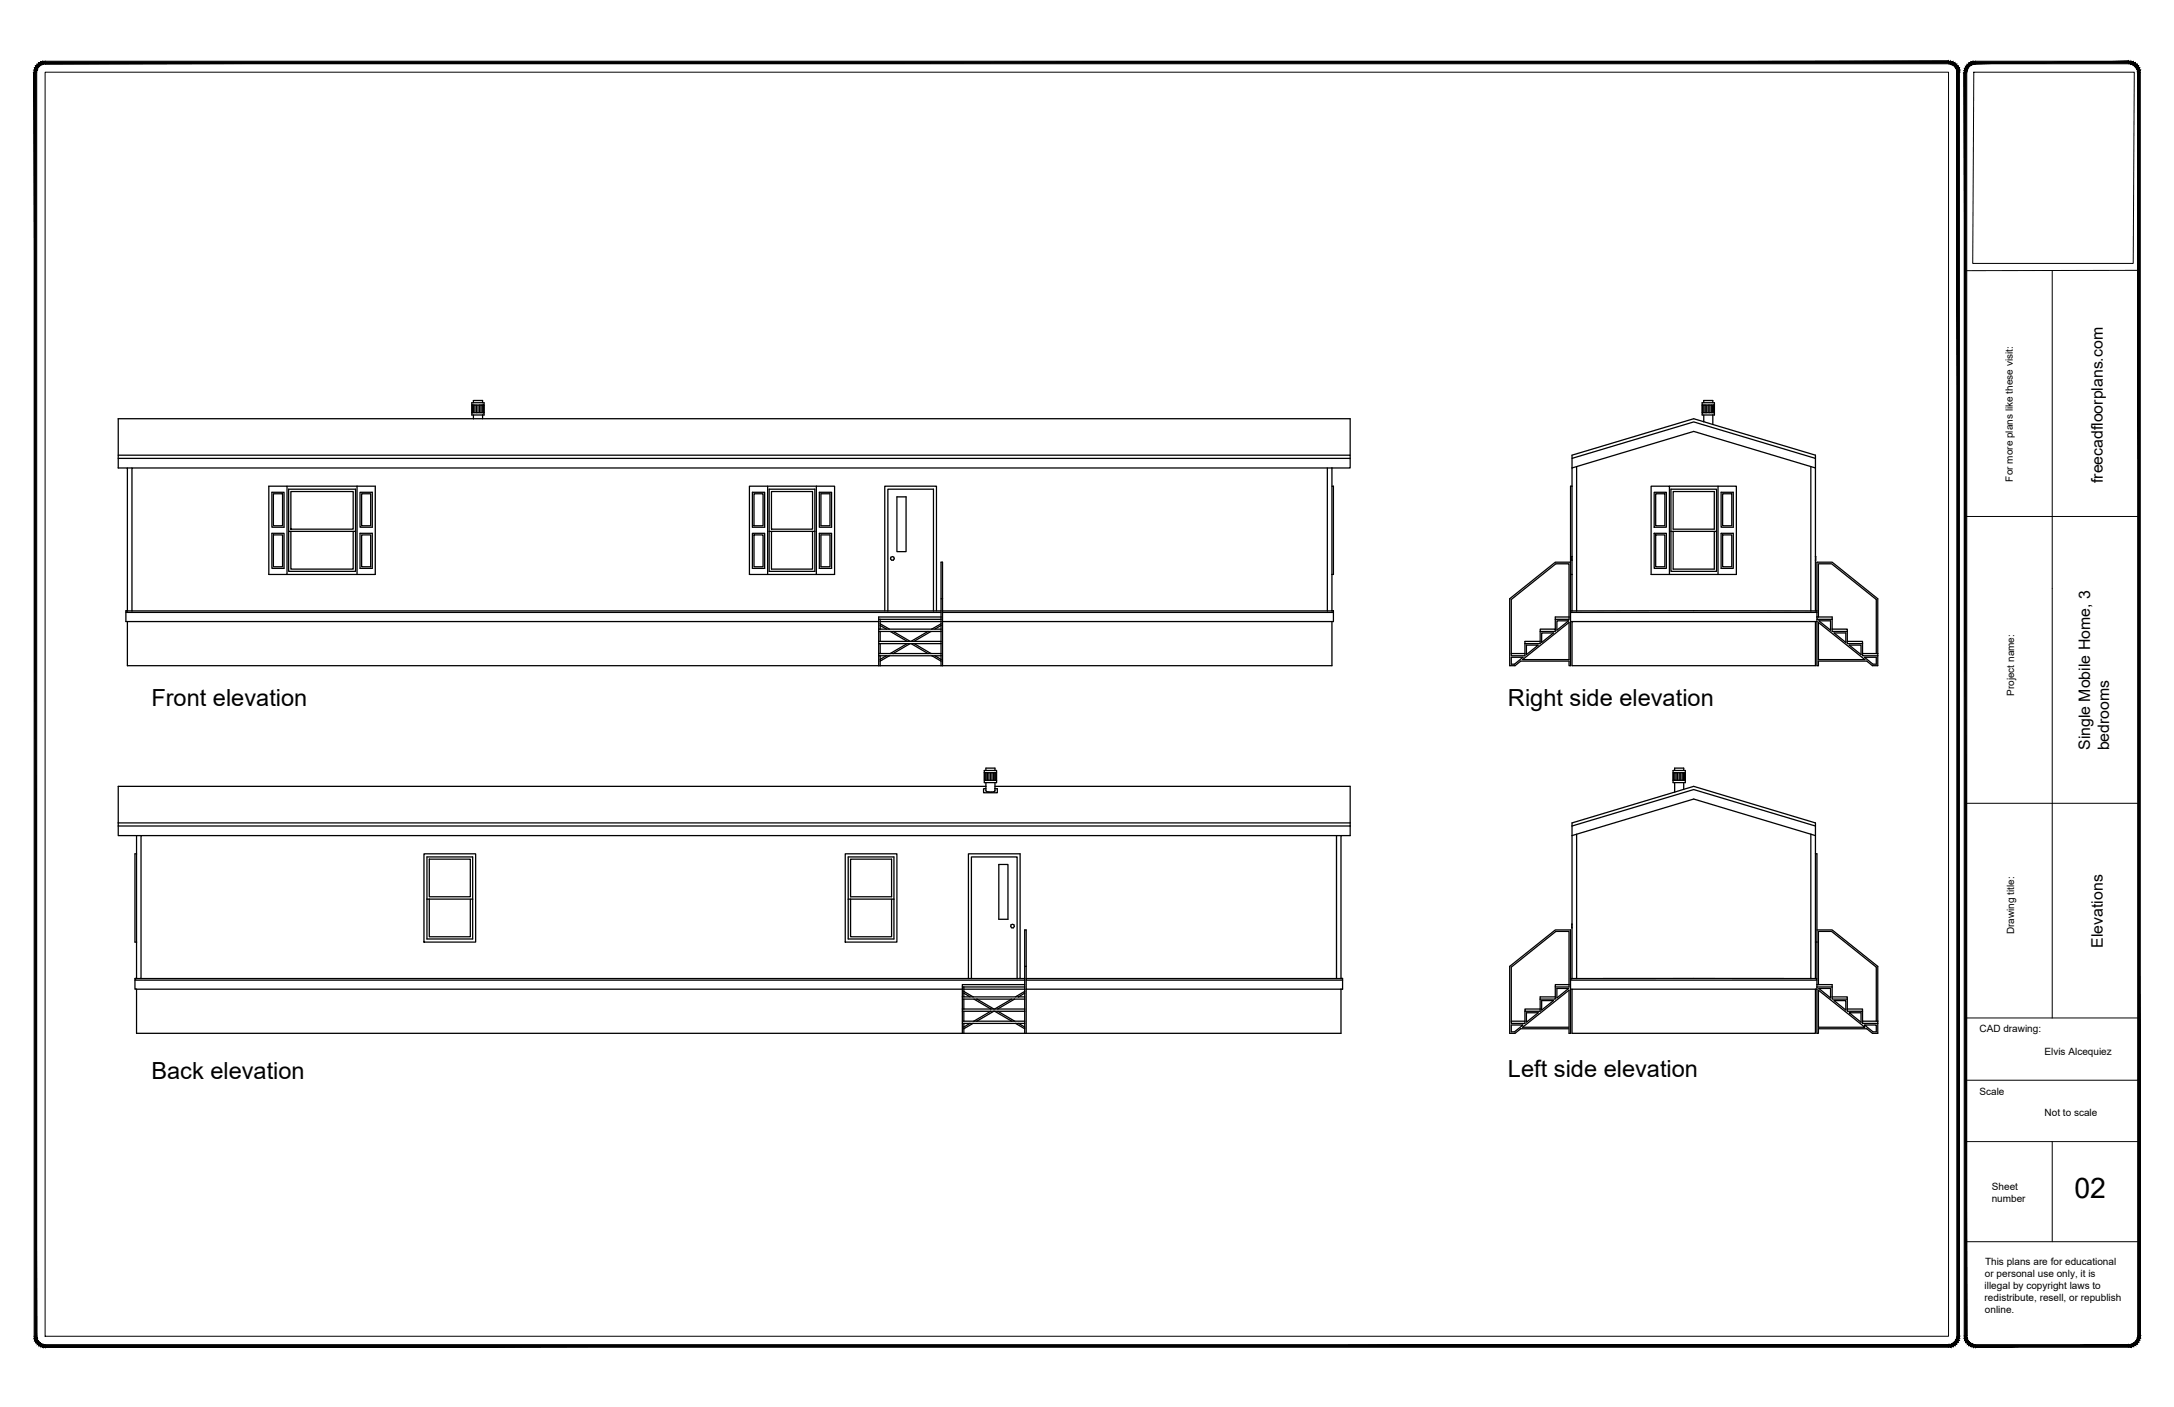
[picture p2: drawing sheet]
<svg xmlns="http://www.w3.org/2000/svg" width="432mm" height="279mm" viewBox="0 0 432 279" stroke-linecap="round" stroke-linejoin="round" font-family="sans-serif">
<!-- layer: Edges -->
<g fill="none" stroke="#000" stroke-width=".25">
<path d="M94 80v-.5h1.8v.5M338.4 80v-.5h1.8v.5M23.5 91v-.6h244.7v2.5h-3.7M25.3 92.9h.9M53.4 96.5h3.6v17.6h-3.6zM54 97.8h2.4v6.9h-2.4zM54.3 98.1h1.8v6.3h-1.8zM57 96.5h17.5v17.6h-17.5M57.8 97.6h12.4v7.5h-12.4zM70.9 96.5v17.6M71.5 97.8h2.4v6.9h-2.4zM71.8 98.1h1.8v6.3h-1.8z"/>
<path d="M93.7 80.4v1.5M93.8 80.4l-.1-.4h2.4v.4h-.1M93.8 81.9l-.1 .5h2.1M93.8 80.4h.5M93.8 81.9h.1M93.8 80.4v1.5M93.9 81.9h.7M93.9 80.4v1.5M94 83.1h174.2v7.3M94 82.4v.7M94 83.1h-70.5v7.3M94.1 80.4v1.5"/>
<path d="M94.3 80.4h1M94.3 80.4v1.5M94.6 81.9h.3M94.6 80.4v1.5M94.9 81.9h.6M94.9 80.4v1.5M95.3 80.4h.7M95.3 80.4v1.5M95.5 81.9h.6M95.5 80.4v1.5M95.8 80.4v1.5M95.8 82.4v.7"/>
<path d="M96 80.4v1.5M96.1 81.9v.5h-.3M96.1 80.4v1.5M149.4 97.8h2.5v6.9h-2.5zM149.8 98.1h1.8v6.3h-1.8zM152.5 96.5h9.6M152.8 97.1h9v16.4h-9zM153.2 97.6h8.2v7.5h-8.2zM162.1 96.5h3.7v17.6h-16.9v-17.6h3.6v17.6M162.1 96.5v17.6M162.7 97.8h2.5v6.9h-2.5zM163.1 98.1h1.8v6.3h-1.8z"/>
<path d="M178.1 98.7h1.9v10.8h-1.9zM263.6 92.9h-237.4v28.4M264.5 92.9h-.9v28.4M264.5 96.5h.3v17.6h-.3zM264.5 92.9v3.6M268.2 91h-244.7v1.9h1.8v28.4M312.2 92.9v-1.9l24.2-7.2 24.2 7.2v1.9M312.2 92.9l24.2-7.2 24.2 7.2M312.2 96.5h-.3v15.1M312.2 92.9v28.4M313.1 92.7v28.6M328.6 97.8h2.4v6.9h-2.4z"/>
<path d="M328.9 98.1h1.8v6.3h-1.8zM331.6 96.5h9.6M332.3 97.6h8.2v7.5h-8.2zM338.1 80.4v1.5M338.1 80.4v-.4h2.4v1.9M338.1 80.4h.3M338.3 81.9h-.2v.5h2.1M338.3 81.9h.7M338.3 80.4v1.5M338.4 83.7l-2-.6-24.2 7.3v.6M338.4 82.4v1.3M338.4 83.7l1.8 .6"/>
<path d="M338.4 80.4h.3M338.4 80.4v1.5M338.7 80.4h.6M338.7 80.4v1.5M339 81.9h.6M339 80.4v1.5M339.3 80.4h.6M339.3 80.4v1.5M339.6 81.9h.9v.5h-.3M339.6 80.4v1.5M339.9 80.4h.4M339.9 80.4v1.5"/>
<path d="M340.2 80.4v1.5M340.2 84.3l20.4 6.1v.6M340.2 82.4v1.9M340.3 80.4h.2M340.3 80.4v1.5M340.5 80.4v1.5M341.8 97.8h2.5v6.9h-2.5zM342.1 98.1h1.9v6.3h-1.9zM359.7 92.7v28.6M360.6 92.9v28.4M54 105.9h2.4v7h-2.4zM54.3 106.2h1.8v6.4h-1.8z"/>
<path d="M57.3 105.5v8h13.3v-8M57.3 105.5h.5v7.5h12.4v-7.5h.4M57.3 105.5v-8.4h13.3v8.4M57.8 105.5h12.4M71.5 105.9h2.4v7h-2.4zM71.8 106.2h1.8v6.4h-1.8zM149.4 105.9h2.5v7h-2.5zM149.8 106.2h1.8v6.4h-1.8zM152.8 105.5h.4M161.4 105.5h-8.2v7.5h8.2v-7.5h.4M162.7 105.9h2.5v7h-2.5zM163.1 106.2h1.8v6.4h-1.8z"/>
<path d="M176.9 110.7l.3-.2 .3 .1 .1 .4-.2 .2h-.3l-.2-.2zM186.9 118.9h.3M264.5 114.1v7.2M311.9 111.6h-3l-9 7.3v13.3h1l1.1-.9h9.6v.9h.3v-8.8M311.9 111.6v9.7M311.9 114.1h.3M312.2 110.5v.7M328.6 105.9h2.4v7h-2.4zM328.9 106.2h1.8v6.4h-1.8zM331.6 114.1v-17.6h-3.7v17.6h17v-17.6h-3.7v17.6M331.9 105.5v8h9v-8M331.9 105.5v-8.4h9v8.4"/>
<path d="M331.9 105.5h.4M332.3 105.5h8.6M332.3 105.5v7.5h8.2v-7.5M341.8 105.9h2.5v7h-2.5zM342.1 106.2h1.9v6.4h-1.9zM360.6 110.5v.7M25 121.3h1.2M25 121.6h161.9M25.3 121.3h-.3v2.1h149.5M25.3 123.4v8.8h239.2v-8.8M25.3 121.3h.1M26.2 121.3h150.1"/>
<path d="M174.5 127.8v2.4M174.5 123h12.4M174.5 130.2v2M174.5 130.2h10.6M174.5 127.4h.3M174.5 129.8h2.9M174.5 127.8h6.3M174.5 125.4h.3M174.5 124.9h.3M174.8 127.4h6.1M174.8 125.4h9.5M174.8 124.9h10.3"/>
<path d="M174.8 123.4h12.1M174.8 123v1.9M174.8 125.4v2M174.8 127.8v2M174.8 130.2v2M174.8 123.9l1.9 1M174.8 124.2l1.3 .7M175.7 121.3v-24.8h10.3v24.8M176 130.2l-1.2 .7M176.3 121.3v-24.2h9.1v24.2M176.3 121.3h9.1M176.6 130.2l-1.8 1.1"/>
<path d="M176.8 125.4l3.4 2M177.4 129.8h7.5M177.4 125.4l3.4 2M180.2 127.8l-3.4 2M180.8 127.8h.8M180.8 127.8l-3.4 2M180.9 127.4h6M181 127.8l3.3 2M181.6 127.8l3.3 2M181.6 127.8h5.3M184.3 125.4h2.6M184.3 125.4l-3.4 2"/>
<path d="M184.9 125.4l-3.4 2M184.9 129.8h2M185.1 124.9h1.8M185.1 130.2h1.8M185.1 130.2l1.8 1.1M185.4 121.3h1.5M185.7 130.2l1.2 .7M186.9 121.3v1.2M186.9 121.3v-9.7h.3v20.6M186.9 122.5h-12.4v5.3M186.9 122.5v9.7M186.9 123.9l-1.8 1"/>
<path d="M186.9 124.2l-1.2 .7M187.2 121.3h76.4M263.6 121.3h1.2M264.5 121.3h.3M264.8 121.3v.3h-77.6M264.8 121.6v1.8h-77.6M300.2 130.5h2.3l-1.7 1.4h-.6zM300.2 129.8h2.7M302.4 131l9.2-7.4v7.4zM303.2 128.1h2.3l-2.3 1.9zM305.9 124.9h3v.5h-3zM305.9 125.4v2.4h-3"/>
<path d="M305.9 127.4h-3v2.8h-2.7v-.4M306.2 125.7h2.4l-2.4 1.9zM309.2 123.3h2.4l-2.4 1.8zM311.6 122.5v-10.5h-2.6l-8.8 7v10.8M311.6 122.5v.5h-2.7M311.6 122.5h-2.7v2.4M311.9 123.4h.3M311.9 121.6h49M312.2 123.4h48.4v8.8h-48.4zM312.2 121.3h-.3v2.1M312.2 121.3h48.7M360.6 123.4h.3"/>
<path d="M360.9 122.5v.5h3M360.9 122.5v-10.9h3l9.1 7.3v13.3h-1.1l-1.1-.9h-9.6v.9h-.3v-9.2M360.9 122.5h3v2.9h3M361.2 122.5v-10.5h2.6l8.9 7v10.8M361.2 123.6l9.2 7.4h-9.2zM361.3 123.3h2.3v1.8zM363.9 124.9h3v.5M364.3 125.7h2.3v1.9zM366.9 127.4h3v.4M366.9 125.4v2.4h3M367.3 128.1h2.3v1.9zM369.9 129.8v.4h3.1"/>
<path d="M369.9 129.8h3.1M369.9 127.8v2M370.3 130.5h2.4v1.4h-.7zM195.5 153.4h.2M195.5 154.9v.5h.3M195.5 154.9h.2M195.5 153.4v1.5M195.7 153.4h.4M195.7 154.9h1M195.7 153.4v1.5M195.8 156.2v.8a1.75 1.75 0 0 0 1.8 .1v-.5M195.8 156.6h-.4v.8h2.7v-.8h-.5"/>
<path d="M195.8 156.2h-172.3v7.2M195.8 153v-.5h1.8v.5M195.8 155.4v.8M195.9 153.4v1.5M196.1 153.4h.6M196.1 153.4v1.5M196.4 153.4v1.5M196.7 154.9h.6M196.7 153.4h.6M196.7 153.4v1.5M197 153.4v1.5M197.3 153.4h.5"/>
<path d="M197.3 154.9h.6M197.3 153.4v1.5M197.6 153.4v1.5M197.6 156.2h70.6v9.7h-1.9v28.4M197.6 153h.3v.4h-.1M197.6 155.4v1.2M197.6 153h-2.1v1.9M197.8 153.4v1.5M197.9 153.4v1.5M197.9 153.4v2h-2.1M332.3 154.9h.2M332.3 153.4v2h.3"/>
<path d="M332.3 153.4v1.5M332.5 153.4h.4M332.5 153.4h-.2v-.4h2.4v.4h-.3M332.5 154.9h1.9M332.5 153.4v1.5M332.6 153v-.5h1.8v.5M332.6 155.4v1.9M332.7 153.4v1.5M332.9 153.4h1.5M332.9 153.4v1.5M333.2 153.4v1.5M333.5 153.4v1.5"/>
<path d="M333.8 153.4v1.5M334.1 153.4v1.5M334.4 154.9h.3M334.4 153.4v1.5M334.4 155.4v1.3M334.6 153.4v1.5M334.7 154.9h.1M334.7 153.4v1.5M334.7 153.4v2h-2.1M23.5 163.4v.6h244.7M23.5 164v1.9h3.6M23.5 163.4h244.7"/>
<path d="M27.1 165.9v21.2M27.1 165.9h.9M27.1 169.6h-.3v17.5h.3M84.2 169.6h10.3v17.5h-10.3zM84.8 170.2h9.1v16.3h-9.1zM84.8 178.5h.5M85.3 178.5v7.5h8.1v-7.5M85.3 170.6h8.1v7.5h-8.1zM85.3 178.5h8.6M167.9 169.6h10.2v17.5h-10.2zM168.5 170.2h9.1v16.3h-9.1zM168.5 178.5h.4"/>
<path d="M168.9 178.5v7.5h8.2v-7.5M168.9 170.6h8.2v7.5h-8.2zM168.9 178.5h8.7M198.4 171.7h1.8v10.8h-1.8zM265.5 165.9h-237.5v28.4h-.9M266.3 165.9h-.8v28.4h-61.7M312.2 164l24.2-7.2 24.2 7.2M312.2 165.9l24.2-7.2 24.2 7.2M313.1 165.7v28.6M359.7 165.7v28.6M360.6 169.6h.3v17.5h-.3zM360.6 169.6v-6.2l-24.2-7.2-24.2 7.2v30.9"/>
<path d="M26.8 194.6v1.8h.3M26.8 194.3h.3M27.1 194.3h-.3v.3h176.7M27.1 196.4v8.8h239.2v-8.8M27.1 196.4h164M27.1 187.1v7.2M28 194.3h164.3v-24.7h10.3v24.7h-.6M191.1 198h.3M191.1 196v2.4M191.4 198.4h-.3v2M191.4 198h1.9M191.4 198.4h2.6"/>
<path d="M191.4 196.4h12.1M191.4 196.9l1.9 1.1M191.4 197.2l1.3 .8M191.4 196h12.1M191.4 196v2M191.4 198.4v2M192.3 194.3h9.7M192.9 194.3v-24.1h9.1v24.1M193.3 198h9M193.4 198.4l3.4 2M194 198.4h7.5M194 198.4l3.4 2"/>
<path d="M200.8 183.7l.3-.2 .3 .1 .1 .4-.2 .2h-.3l-.2-.2zM200.9 198.4l-3.3 2M201.5 198.4l-3.4 2M201.5 198.4h2M202.3 198h1.2M202.6 194.3h.9M203.5 195.5h-12.4v.5h.3M203.5 194.6v1.4M203.5 194.3v-9.6h.3v9.6M203.5 197.2l-1.2 .8M203.5 196.9l-1.8 1.1M203.5 194.3v.3"/>
<path d="M203.5 196v9.2M203.5 191.9h.3M203.8 194.3v.3h62.9M203.8 194.6v10.6M265.5 194.3h1.2M266.3 194.3h.4v2.1h-62.9M266.3 194.3h.1M306.2 198.7h2.4l-2.4 1.9zM308.9 198h-3v2.8h-3v-.4h3M308.9 198v.4h-3M308.9 195.5h2.7v.5h-2.7zM308.9 196v2"/>
<path d="M309.2 196.3h2.4l-2.4 1.9zM311.6 195.5v-10.5h-2.6l-8.8 7.1v10.7M311.9 194.3v-9.6h-3l-9 7.2v13.3h1l1.1-.9h9.6v.9h.3v-10.6M311.9 196.4h.3M312.2 196.4h48.4v8.8h-48.4zM312.2 194.3h-.3v.3h49v-.3h-.3M312.2 183.5v.7M312.2 194.3h48.4M360.6 187.1v7.2M360.6 196.4h.3M360.9 184.7h3l9.1 7.2v13.3h-1.1l-1.1-.9h-9.6v.9h-.3v-10.6M360.9 187.1v7.2"/>
<path d="M360.9 195.5h3v2.5M360.9 196h3M361.2 196.6l9.2 7.4h-9.2zM361.2 195.5v-10.5h2.6l8.9 7.1v10.7M361.3 196.3h2.3v1.9zM363.9 198v.4h3M363.9 198h3v.4M364.3 198.7h2.3v1.9zM366.9 198.4v2M191.1 200.4v.4h.3M191.1 200.8v4.4M191.1 202.8h9.8"/>
<path d="M191.1 200.4h5.7M191.1 203.2h10.6M191.4 200.8v2M191.4 203.2v2M191.4 200.8h6.2M192.6 203.2l-1.2 .7M193.3 203.2l-1.9 1.1M196.8 200.8l-3.4 2M196.8 200.4h6.7M197.4 200.8l-3.4 2M197.6 200.8h5.9M197.6 200.8l3.3 2"/>
<path d="M198.2 200.8l3.3 2M200.9 202.8h2.6M201.7 203.2h1.8M201.7 203.2l1.8 1.1M202.3 203.2l1.2 .7M300.2 203.5h2.3l-1.7 1.4h-.6zM300.2 202.8h2.7M302.4 204l9.2-7.4v7.4zM302.9 200.8v2.4h-2.7v-.4M303.2 201.1h2.3l-2.3 1.9zM366.9 200.4v.4h3v2.4h3.1M366.9 200.4h3v.4"/>
<path d="M367.3 201.1h2.3v1.9zM369.9 202.8h3.1M370.3 203.5h2.4v1.4h-.7z"/>
</g>
<!-- layer: SHEET$0$MARCO -->
<g fill="#000" stroke="#000" stroke-width=".2">
<path d="M6.8 14.3l.5 251.1v-251.1zM6.8 14.3l.5 251.1h-.5z"/>
<path d="M8.6 12.2h.4v.5zM8.6 12.2v.5h.4zM8.1 12.3l.5-.1v.5zM8.1 12.3l.2 .5 .3-.1zM7.8 12.5l.3-.2 .2 .5zM7.8 12.5l.3 .4 .2-.1zM7.4 12.8l.4-.3 .3 .4zM7.4 12.8l.4 .4 .3-.3zM7.4 12.8l.4 .4-.6-.1zM7.2 13.1l.4 .3 .2-.2zM7.2 13.1l.4 .3-.7 .1zM6.9 13.5l.5 .2 .2-.3zM6.9 13.5l.5 .2-.6 .2zM6.8 13.9l.5 .1 .1-.3zM6.8 13.9l.5 .1-.5 .3zM6.8 14.3h.5v-.3z"/>
<path d="M9 12.7h378v-.5zM9 12.2h378l-378 .5z"/>
<path d="M388.7 14.4l.5-.4 .1 .4zM388.7 14.1v.3l.5-.4zM389.1 13.5l.1 .5-.5 .1zM388.6 13.7l.1 .4 .4-.6zM388.9 13.2l.2 .3-.5 .2zM388.4 13.4l.2 .3 .3-.5zM388.6 12.8l.3 .4-.5 .2zM388.6 12.8l-.4 .4 .2 .2zM388.3 12.5l.3 .3-.4 .4zM388.3 12.5l-.3 .5 .2 .2zM387.9 12.3l.4 .2-.3 .5zM387.9 12.3l-.2 .5 .3 .2zM387.5 12.2l.4 .1-.2 .5zM387.5 12.2l-.1 .5 .3 .1zM387 12.2h.5l-.1 .5zM387 12.2v.5h.4z"/>
<path d="M392 12.2h.4v.5zM392 12.2v.5h.4zM391.5 12.3l.5-.1v.5zM391.5 12.3l.2 .5 .3-.1zM391.1 12.5l.4-.2 .2 .5zM391.1 12.5l.3 .5 .3-.2zM390.8 12.8l.3-.3 .3 .5zM390.8 12.8l.3 .4 .3-.2zM390.8 12.8l.3 .4h-.6zM390.5 13.2l.4 .2 .2-.2zM390.5 13.2l.4 .2-.6 .2zM390.3 13.6l.5 .1 .1-.3zM390.3 13.6l.5 .1-.6 .3zM390.2 14l.5 .1 .1-.4zM390.2 14l.5 .1-.6 .3zM390.1 14.4h.5l.1-.3z"/>
<path d="M392.4 12.2v.5l30.4-.5zM392.4 12.7l30.4-.5v.5z"/>
<path d="M424.6 14.4l.5-.4v.4zM424.5 14.1l.1 .3 .5-.4zM424.9 13.6l.2 .4-.6 .1zM424.5 13.7v.4l.4-.5zM424.7 13.2l.2 .4-.4 .1zM424.3 13.4l.2 .3 .2-.5zM424.4 12.8l.3 .4-.4 .2zM424.4 12.8l-.3 .4 .2 .2zM424.1 12.5l.3 .3-.3 .4zM424.1 12.5l-.3 .5 .3 .2zM423.7 12.3l.4 .2-.3 .5zM423.7 12.3l-.2 .5 .3 .2zM423.3 12.2l.4 .1-.2 .5zM423.3 12.2l-.1 .5 .3 .1zM422.8 12.2h.5l-.1 .5zM422.8 12.2v.5h.4z"/>
<path d="M424.6 14.4l.5 250.9v-250.9zM424.6 14.4l.5 250.9h-.5z"/>
<path d="M6.8 265.4h.5l-.5 .4zM6.8 265.8l.5-.1v-.3zM6.8 265.8l.5-.1-.4 .5zM7.3 265.7l-.4 .5 .5-.2zM6.9 266.2l.5-.2-.2 .6zM7.4 266l-.2 .6 .4-.3zM7.2 266.6l.4-.3-.2 .6zM7.6 266.3l-.2 .6 .4-.3zM7.4 266.9l.4-.3v.6zM7.8 266.6v.6l.3-.5zM8.1 266.7v.7l-.3-.2zM8.1 266.7v.7l.2-.5zM8.3 266.9l.3 .6-.5-.1zM8.3 266.9l.3 .6v-.5zM8.6 267l.4 .5h-.4zM8.6 267l.4 .5v-.5z"/>
<path d="M9 267v.5l378-.5zM9 267.5l378-.5v.5z"/>
<path d="M387 267l.4 .5h-.4zM387 267l.4 .5-.1-.5zM387.3 267l.5 .4-.4 .1zM387.3 267l.5 .4-.1-.5zM387.7 266.9l.5 .3-.4 .2zM387.7 266.9l.5 .3-.3-.5zM387.9 266.7l.6 .2-.3 .3zM387.9 266.7l.6 .2-.3-.4zM388.2 266.5l.6 .1-.3 .3zM388.4 266.3l-.2 .2 .6 .1zM388.4 266.3l.6-.1-.2 .4zM388.5 266l-.1 .3 .6-.1zM388.5 266l.6-.2-.1 .4zM388.6 265.7l-.1 .3 .6-.2zM388.6 265.7l.6-.3-.1 .4zM388.7 265.4l-.1 .3 .6-.3z"/>
<path d="M388.7 14.3v251.1h.5zM388.7 14.3h.5v251.1z"/>
<path d="M390.1 265.3h.5l-.4 .4zM390.2 265.7l.5-.1-.1-.3zM390.2 265.7l.5-.1-.4 .6zM390.7 265.6l-.4 .6 .5-.3zM390.3 266.2l.5-.3-.3 .6zM390.8 265.9l-.3 .6 .4-.2zM390.5 266.5l.4-.2-.1 .6zM390.9 266.3l-.1 .6 .3-.4zM390.8 266.9l.3-.4v.7zM391.1 266.5v.7l.3-.5zM391.4 266.7l.1 .7-.4-.2zM391.4 266.7l.1 .7 .2-.5zM391.7 266.9l.3 .6-.5-.1zM391.7 266.9l.3 .6v-.5zM392 267l.4 .5h-.4zM392 267l.4 .5v-.5z"/>
<path d="M390.1 14.4v250.9h.5zM390.1 14.4h.5v250.9z"/>
<path d="M422.8 267l.5 .5h-.5zM422.8 267l.5 .5-.1-.5zM423.2 267l.5 .4-.4 .1zM423.2 267l.5 .4-.2-.5zM423.5 266.9l.6 .3-.4 .2zM423.5 266.9l.6 .3-.3-.5zM423.8 266.7l.6 .2-.3 .3zM423.8 266.7l.6 .2-.3-.4zM424.1 266.5h.6l-.3 .4zM424.3 266.3l-.2 .2h.6zM424.3 266.3l.6-.1-.2 .3zM424.5 265.9l-.2 .4 .6-.1zM424.5 265.9l.6-.2-.2 .5zM424.5 265.6v.3l.6-.2zM424.5 265.6l.6-.3v.4zM424.6 265.3l-.1 .3 .6-.3z"/>
<path d="M392.4 267.5h30.4v-.5zM392.4 267h30.4l-30.4 .5z"/>
</g>
<!-- layer: guia glp -->
<path d="M9 14.3h378v251.1h-378z" fill="none" stroke="#000" stroke-width=".2"/>
<!-- layer: 200 -->
<path d="M392 14.3h31.9l-.2 38h-31.9zM407.6 53.7v148.4M424.8 53.7h-34.4M390.4 102.6h34.4M390.4 159.5h34.4M390.4 202.1h34.4M390.4 214.5h34.4M390.4 226.7h34.4M407.6 226.7v19.9M390.4 246.6h34.4" fill="none" stroke="#000" stroke-width=".2"/>
<text font-size="5.6" x="412" y="237.8">02</text>
<g font-size="4.7">
<text x="30.1" y="140.2">Front elevation</text>
<text x="299.5" y="140.2">Right side elevation</text>
<text x="30.1" y="214.3">Back elevation</text>
<text x="299.5" y="213.8">Left side elevation</text>
</g>
<g font-size="3.1">
<text x="417.6" y="95.9" transform="rotate(-90 417.6 95.9)">freecadfloorplans.com</text>
<text x="415.2" y="148.9" transform="rotate(-90 415.2 148.9)">Single Mobile Home, 3</text>
<text x="418.9" y="149" transform="rotate(-90 418.9 149)">bedrooms</text>
<text x="417.6" y="188.2" transform="rotate(-90 417.6 188.2)">Elevations</text>
</g>
<g font-size="2">
<text x="399.8" y="95.6" transform="rotate(-90 399.8 95.6)">For more plans like these visit:</text>
<text x="400" y="138.2" transform="rotate(-90 400 138.2)">Project name:</text>
<text x="400" y="185.5" transform="rotate(-90 400 185.5)">Drawing title:</text>
<text x="393.2" y="205">CAD drawing:</text>
<text x="406.1" y="209.6">Elvis Alcequiez</text>
<text x="393.2" y="217.4">Scale</text>
<text x="406.1" y="221.6">Not to scale</text>
<text x="395.6" y="238.7">number</text>
<text x="395.6" y="236.4">Sheet</text>
<text x="394.3" y="251.2">This plans are for educational</text>
<text x="394.2" y="256">illegal by copyright laws to</text>
<text x="394.3" y="253.6">or personal use only, it is</text>
<text x="394.2" y="258.3">redistribute, resell, or republish</text>
<text x="394.3" y="260.7">online.</text>
</g>
</svg>
